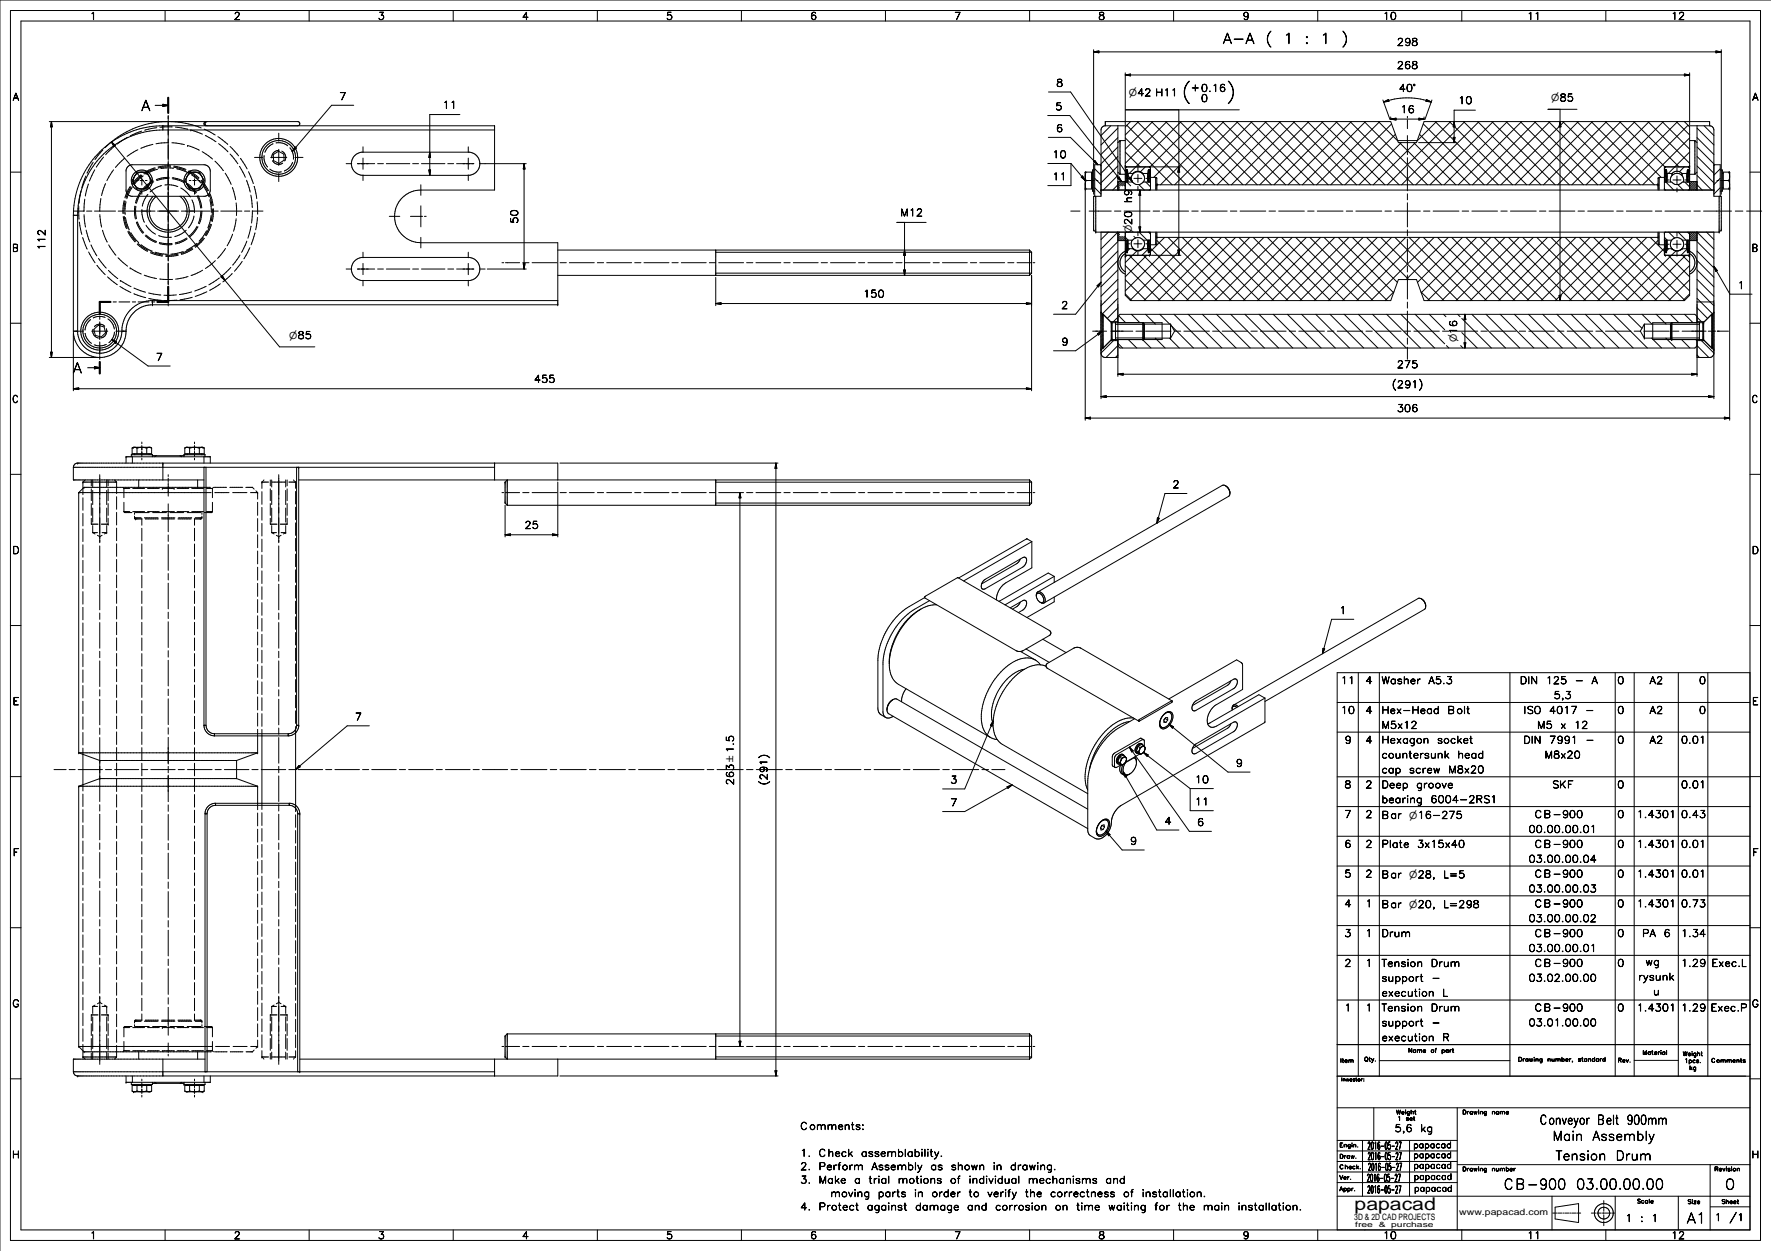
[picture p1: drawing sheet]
<svg xmlns="http://www.w3.org/2000/svg" width="841mm" height="594mm" viewBox="0 0 841 594" stroke-linecap="round" stroke-linejoin="round" font-family="sans-serif">
<g fill="none" stroke="#000" stroke-width=".47">
<path d="M5 5h831v584h-831zM10 10h821v574h-821zM78 5v5M147 5v5M215 5v5M284 5v5M352 5v5M420 5v5M489 5v5M557 5v5M626 5v5M694 5v5"/>
<path d="M763 5v5M841 0h-841v594M519 25l3-1v1zM519 24v53M519 25h298M534 36l3-1v1zM534 35v24M534 36h268M800 35l2 1h-2zM802 35v24M815 24l2 1h-2zM817 24v62"/>
<path d="M23 58h57M24 58l1 2h-1zM24 58v112M77 60h158v30h-35a13 13 0 0 0-13 13 13 13 0 0 0 13 12h65v30M77 60v2M77 60a42 42 0 0 0-25 8M80 55v5M80 58h17M80 58l8 1 8 2M80 58a46 46 0 0 0-45 44M97 58h44l1 1-1 1M97 58v1l1 1"/>
<path d="M98 58l-1 1 1 1M168 50h-11l-18 22M218 54h-14v29M498 55h10l25 31M498 44h10l29 41M525 60v-2h135l4 10h9l3-10h136v2M525 60h10M525 60h-1l-1 2v31h-4v16M527 60l-4 4M531 60v30M535 52h54M535 59l28 29"/>
<path d="M537 58l-3 2v30M540 58l30 30M541 58l-7 6M547 58l30 30M547 58l-13 13M554 58l30 30M554 58l-20 20M560 52v69M560 58l30 30M561 58l-25 24M567 58l30 30M568 58l-22 21"/>
<path d="M574 58l30 30M574 58l-26 26M581 58l29 30M581 58l-30 30M587 58l30 30M588 58l-30 30M594 58l30 30M595 58l-30 30M601 58l30 30M601 58l-30 30M607 58l30 30M608 58l-30 30"/>
<path d="M614 58l30 30M615 58l-30 30M621 58l30 30M622 58l-30 30M628 58l30 30M628 58l-30 30M634 58l30 30M635 58l-30 30M641 58l30 30M642 58l-30 30M648 58l30 30M648 58l-30 30"/>
<path d="M655 58l9 9M655 58l-30 30M657 47l3 10M657 48l2-1 1 1zM657 48l5-1 6-1 7 1 5 1M660 57l3-1v1zM660 57h16M660 56v1M661 59l-29 29M668 55v1M668 57v4M674 56l2 1h-2z"/>
<path d="M676 59l29 29M676 56v1M677 47l3 1h-3zM680 47l-3 10M682 58l30 30M682 58l-9 9M688 58l30 30M689 58l-30 30M691 58v2h-1zM695 58l30 30M696 58l-30 30M701 52h-10v16"/>
<path d="M702 58l30 30M702 58l-30 30M708 58l31 30M709 58l-30 30M715 58l30 30M716 58l-30 30M722 58l30 30M723 58l-30 30M729 58l30 30M729 58l-30 30M735 52h14M735 58l30 30"/>
<path d="M736 58l-30 30M741 58v2h-1zM741 52v91M742 58l30 30M743 58l-30 30M749 58l30 30M750 58l-31 30M756 58l30 30M756 58l-30 30M762 58l27 26M763 58l-30 30M769 58l22 21"/>
<path d="M770 58l-30 30M776 58l21 21M776 58l-30 30M783 58l19 20M783 58l-30 30M789 58l13 13M790 58l-30 30M796 58l6 6M797 58l-30 30M800 58l2 2v30l4-3M802 59l-29 29M802 60h10"/>
<path d="M806 60v30M809 60l5 4M812 60h1l1 2v31h3v16M44 77l-3 5M49 71l-4 5M49 75l-3 4M52 68l-2 2M53 67l2 2-1 1zM53 67l1 2M54 69l-4 4M54 69l51 62M59 75l-4 4"/>
<path d="M60 65l-4 3M60 65h.1M61 79l2-1h35l1 1 1 2v10l-1 1-2 1h-35l-1-1-1-1v-10zM65 71l-5 3M67 62l-5 3M73 69l-6 1M74 80l-6 2M74 61l-5 1M75 80h.1M77 62a41 41 0 0 0-40 39v57a11 11 0 0 0 12 10 11 11 0 0 0 9-13 15 15 0 0 1 13-12h194M77 62h158M80 61v3"/>
<path d="M80 65v10M80 76v3M80 68h-6M81 79l-6 1M81 79h-6M82 68l6 1M82 60h-6M82 80h-6M82 79l6 2M83 79l5 1M83 60l6 1M89 69h.1"/>
<path d="M89 69l6 2M91 62h.1M91 62l5 2M96 72l5 4M97 61l5 3M97 64l6 3M102 77l4 4M103 65l5 4M104 68l4 4M109 73l4 5M109 70l4 4M114 79h.1"/>
<path d="M114 79l3 5M114 75l3 5M121 75h4M125 74l1 2 1 3M127 79h.1M129 75h7M129 76h.1M129 76l3 2 2-1M130 68l-3 2-1 2M130 73l2-1 3 1v3l-2 2-3-2zM131 68h3l3 1M132 63v4"/>
<path d="M132 71v8M132 71l-2 1-1 3M134 72l2 2-1 2M138 70l1 2M139 72v4M139 77l-2 3-2 1M140 75h4M140 70h1l-2 2zM164 78h3M168 74l4-2h51a6 6 0 0 1 5 6 6 6 0 0 1-6 5h-50a6 6 0 0 1-5-3 6 6 0 0 1 1-6zM170 78h8M172 70v2"/>
<path d="M172 75v5M179 78h3M183 78h12M196 78h3M200 78h11M204 72v3zM213 78h2M217 78h8M222 70v2M222 75v5M228 78h22M249 78v2h-1z"/>
<path d="M249 78v50M498 78h11M498 65h10l13 13M509 78l6 8M509 78v10h-11M519 77l2 1M519 77l1-1 1 2M519 78v8M520 76l1 2-2-1zM522 78l1 1M523 78h-3v15M531 74l-8 8"/>
<path d="M531 79l-8 8M531 70l-8 8M531 65l-8 8M531 61l-8 8M532 67h.1M532 67h2M532 67v16M532 67l-1 1M534 79h.1M534 79h1M534 72l7 7M534 65l23 23"/>
<path d="M534 80h.1M535 79l11 1M535 79l-1 1M535 79h.1M540 79v2M544 79l-2 3M546 79h.1M546 80h.1M546 80v10M547 79h14M560 79v3h-1zM663 64l-24 24"/>
<path d="M664 67h9M665 68l20 20M665 68l-20 20M668 64v9M668 75v3M668 79v12M671 68l20 20M672 68l-20 20M674 68h18M674 64l24 24M690 65h1v3zM790 80v10"/>
<path d="M790 80h.1M791 79h11v1M791 79l-1 1M791 79h.1M796 80v2M800 79l-2 3M802 79h.1M802 67h3M802 72l-10 10M802 65l-22 23M805 67h.1M805 67v16"/>
<path d="M805 67l1 1M806 74l8 8M806 79l8 8M806 70l8 8M806 65l8 8M806 61l8 8M814 78h3v15M814 78v1M5 82h5M37 98l1 6M38 91v6M40 95v5"/>
<path d="M41 84l-2 5M42 87l-1 6M45 81l-3 5M48 94h.1M48 94l-1 6M50 87l-2 6M54 81l-3 5M59 95h.1M59 95l-1 6M59 96v5M59 96h.1M60 96l-1 6"/>
<path d="M62 89l-3 5M62 89l-2 5M63 87h.1M63 89l-3 5M63 88h.1M64 84a2.5 2.5 0 0 0 0 4M64 84v3M64 84l1-2h5l1 2M64 84a4 4 0 0 1 5-2 4 4 0 0 1 3 4l-1 2M64 84h.1M64 98v6M64 88l3 2"/>
<path d="M64 88l1 2h5l1-2M65 98v6M65 96h.1M65 86h1M67 86h1M67 91l-3 5M67 83l-4 4M67 83l-4 5M67 91l-2 5M67 91h.1M67 83v1M67 85v3"/>
<path d="M67 90v2M67 99l2 7M68 84l-4 4M69 86h1M70 92l-2 6M71 88l-3 2M71 88h.1M71 84v2v2M73 93a10 10 0 0 0 0 14 10 10 0 0 0 14 0 10 10 0 0 0 0-14M73 86l-5 4M74 80l-6 3M74 93a9 9 0 0 0-1 13 9 9 0 0 0 13 0 9 9 0 0 0 0-13"/>
<path d="M75 80l-6 3M77 88l-3 1-3 2M78 88l6 1M80 80v25M80 85l-6 1M80 84l-6 1M82 85l5 2M82 84l6 2M84 80l6 2M86 89l4 5M89 84a2.5 2.5 0 0 0 0 4M89 88l2 1"/>
<path d="M89 84v3M89 84l1-2h5l1 2M89 84h.1M89 87l4 5M89 88l1 2h5l1-2M89 82h2M90 82h.1M90 81l5 4M90 86h1M91 82l3 3M91 82h3l2 2M91 82l-2 2"/>
<path d="M91 83l4 4M91 89l2 3M91 89l1 1M91 95l1 6M92 86h1M92 83v1M92 85v3M92 90v2M94 93l1 6M94 93l2 6M94 86h1M95 86l4 5"/>
<path d="M96 88l-3 2M96 86l3 5M96 88h.1M96 84h.1M96 84v2v2M96 84a2.3 2.3 0 0 1 0 4M96 88l3 5M99 92l2 6M100 92l1 6M100 95v6M101 99l-1 6M101 99v6"/>
<path d="M107 82l3 6M110 89l2 6M112 96v6M117 86l2 5M118 82l2 5M119 93l1 6M120 87h.1M121 88l1 6M122 96v6M128 80l3 2h3M132 82v4M172 83v3"/>
<path d="M200 88v5M200 98v10M204 81v2zM222 83v3M513 84h1l1 2zM515 90h.1M515 82h.1M515 82h3v8h-3M515 82v118M515 88l1 2M515 84l1 2M516 86l-1 1"/>
<path d="M516 82l-1 1M516 86h4M518 82h1M518 89h1M519 86v6M520 81h-1v10h1M520 89l3 3M520 85l3 3M520 80l3 3M520 93v17M521 86h.1M523 90h.1"/>
<path d="M523 90h291M531 85v-1l2 2zM531 82l1 1M531 86h3M531 83l-7 7M531 86v1M532 90h-1M532 89l-1 1M532 83h2M532 86l-4 4M533 86l-2 3M534 86l-2 2"/>
<path d="M534 81h.1M534 81h1M534 90h1M534 88h.1M534 87l-1 1M534 87h.1M535 86h3M535 86l-1 1M535 81h.1M535 85h2M535 81v5M535 81v5l2 2"/>
<path d="M535 81v3M535 84v1M535 81l1 1M535 81v1M535 84v2M536 82h2M536 82v4M536 85l1-1 1 2zM536 85h.1M536 85l1-1v1M536 85l2 1M537 85l1 1"/>
<path d="M538 86a3 3 0 0 1 2-4 3 3 0 0 1 3 4M538 86l1 1 2 1M538 82l2-1 3 1M538 82v1M538 85h4M540 83v4M540 89v1M541 88l2 2M541 90l1 3h-1zM541 90v20M543 82h2M543 82v1"/>
<path d="M544 86l2 3M544 85h2M545 82v4M545 84v2M545 81h.1M545 81h1M545 81v1M545 81v5M546 81h.1M546 81v5M546 81v3M546 84h-1"/>
<path d="M546 90h.1M546 86h-3l-2 2M546 86h.1M546 86v1M546 84h3M546 84h.1M549 84h.1M549 84v6M549 88h.1M549 88h238M549 87l1 1M668 92v3"/>
<path d="M668 96v12M787 88h.1M787 87v1M788 84l-1 6M788 84h2M788 84h.1M788 84v6M790 90h.1M790 81h1M790 90h1M790 84h.1M791 86h3l1 1 2 1"/>
<path d="M791 86l-1 1M791 81h.1M791 81v5M791 85h2M791 81l1 5M791 81v5l4 4M791 81v3M791 84h.1M791 81v1M791 81l1 1h2M792 84l-1 2M793 86a3 3 0 0 1 3-4 3 3 0 0 1 3 4"/>
<path d="M794 82l2-1 3 1M794 82v1M794 85h4M796 84v3M796 89v2M797 88l2 2M799 82h2M799 82v1M800 86l2 3M800 85h2M801 82v4M801 84v2"/>
<path d="M801 81h.1M801 81v1M801 81h1M802 82h-1M802 81h.1M802 81v5M802 81v3M802 86h.1M802 86h-3l-2 2M802 86v1M802 87h.1M802 83h3"/>
<path d="M802 90h.1M802 86h4M803 86l-1 1M804 86l-2 2M805 86l-3 2M805 86l-3 3M806 82l-1 1M806 88l2 2M806 83l7 7M806 89l-1 1M806 88l-2 2M806 88l-3 2"/>
<path d="M814 90h.1M815 86h1M816 93v17M817 81h1v10h-1M817 80l-3 3M817 85l-3 3M817 89l-3 3M817 86h4M817 86v6M818 82h.1M818 89h.1M821 86v4"/>
<path d="M821 82v4M821 90h.1M821 90h-3v-8h3v118M831 82h5M35 102h2M35 102v55M35 100h5M38 104h.1M38 105l1 6M39 113l2 5M40 102l1 6M41 109l2 6"/>
<path d="M41 100h3M42 120l3 5M43 116l3 5M45 100h10M47 102l1 6M49 109l2 6M52 116l3 5M56 100h3M59 103l1 6M59 103l1 5M60 103l1 6M60 103h.1"/>
<path d="M60 100h14M61 110l3 5M61 110h.1M62 110l4 5M65 105l3 6M65 116l5 3M65 105l3 5M66 116l4 3M67 116l5 3M69 112l5 3M69 107l5 4M72 120l5 1"/>
<path d="M72 119h.1M74 120l6 1M75 100h10M75 112l6 1M76 116h6M76 115h.1M76 115l6 1M80 107v13M86 100h14M87 119l-6 2M88 109l-2 2-3 1M89 113l-6 2"/>
<path d="M89 113l-6 3M91 118l-5 2M92 118l-6 3M92 103l-1 3-2 2M93 116l-5 3M94 107l-4 5M94 108l-4 5M95 100l-1 6M96 100l-1 6M97 113l-5 4M97 113l-4 4M97 113h.1"/>
<path d="M98 110l-3 5M100 106l-3 6M100 102l-1 6M100 107l-2 5M101 100h3M105 100h10M107 118l-4 5M110 111l-2 6M112 104l-1 6M116 100h3M117 115l-2 5M119 118l-3 5"/>
<path d="M119 107l-1 6M120 100l-1 6M120 100h5M121 111l-2 5M122 103l-1 6M172 120v2M185 103h5M195 103h6M200 113v5M202 103h.1M222 120v2M265 119h224"/>
<path d="M340 120h150M340 119v12M426 106h14M430 119v2h-1zM430 106v25M489 119v12M489 119l1 1M490 120h.1M490 120v10M509 100h4M517 100h11M519 109h.1"/>
<path d="M519 109l1 1M520 110h.1M520 110h296M523 118l8-8v47M523 110v33M526 110l-3 4M529 100h3M531 114h3M531 115l-8 8M531 119l-8 8M532 112l-1 1M532 111l-1 1"/>
<path d="M532 110l-1 1M532 112l-1 2M533 112l-2 2M534 100h12M534 112l-2 2M534 120h.1M534 110v30l3 3h123l4-10h9l3 10h124l2-3v-30M534 119l-2 2-1 3M534 120h1M534 114h.1M534 113l2 1M534 113l-1 1"/>
<path d="M534 114h1M535 120h.1M535 116h2M535 114v6M535 120h-1M535 110l-1 1M535 117v3M535 114v3v-1M535 119v1M536 118h2M536 118l-1 2M536 114v4"/>
<path d="M536 118l-1 1M538 114a3 3 0 0 0 1 4 3 3 0 0 0 4 0M538 118l2 1 3-1M538 118h.1M538 112l1 1M538 116h4M539 113l-1 1h-3M539 113h2l2 1h3M540 119l-6 6M540 110v2M540 114v4M540 120v1"/>
<path d="M541 108h1l-1 2zM541 110l4 4M543 118h2M543 118h.1M543 114l1 2-1 2M544 116h2M545 118v2M545 114v4M545 118l-3 3M545 114v6M545 117h1v3M545 120h.1"/>
<path d="M545 119v1M545 120h1M545 114v3M545 110l1 1M546 120h.1M546 114v6M546 110v1M546 114h.1M546 111h.1M546 116h3M546 110v11M546 118l25 25"/>
<path d="M548 100h3M549 110v6M549 113h.1M549 113h238M549 114l29 29M552 100h12M553 113l-7 6M555 113l30 30M559 119h1v2zM560 113l-26 25M561 113l30 30M566 100h3"/>
<path d="M567 113l-30 30M568 113l30 30M571 100h12M573 113l-30 30M575 113l30 30M580 113l-30 30M582 113l30 30M584 100h3M587 113l-30 30M588 113l30 30M589 100h12M593 113l-30 30"/>
<path d="M595 113l30 30M600 113l-30 30M602 113l30 30M603 100h3M607 113l-30 30M607 100h12M609 113l30 30M614 113l-30 30M615 113l30 30M620 113l-30 30M621 100h3M622 113l30 30"/>
<path d="M626 100h12M627 113l-30 30M629 113l30 30M634 113l-30 30M636 113l26 26M639 100h3M641 113l-30 30M642 113l22 21M644 100h12M647 113l-30 30M649 113l20 20M654 113l-30 30"/>
<path d="M656 113l30 30M658 100h3M661 113l-30 30M662 100h12M662 113l30 30M668 113l-30 30M668 109v3M668 113v12M669 113l30 30M674 113l-30 30M676 113l30 30M676 100h3"/>
<path d="M681 100h12M681 113l-30 30M683 113l30 30M688 113l-20 20M689 113l30 30M694 100h3M695 113l-22 21M696 113l30 30M699 100h12M701 113l-26 26M703 113l30 30M708 113l-30 30"/>
<path d="M710 113l30 30M713 100h3M715 113l-30 30M716 113l30 30M717 100h13M721 113l-30 30M723 113l30 30M728 113l-30 30M730 113l30 30M731 100h3M735 113l-30 30M736 100h12"/>
<path d="M737 113l30 30M742 113l-30 30M743 113l30 30M748 113l-30 30M749 100h3M750 113l30 30M754 100h12M755 113l-30 30M757 113l30 30M762 113l-30 30M763 113l30 30M768 100h3"/>
<path d="M769 113l-30 30M770 113l30 30M772 100h13M775 113l-30 30M777 113l25 25M782 113l-30 30M784 113l6 6M786 100h3M787 113h.1M787 116h.1M787 110v6M787 114l-28 29"/>
<path d="M787 116h1M788 116h.1M788 116h2M788 110v6M790 111h.1M790 110v11M790 114h.1M790 120h1M790 118l-24 25M790 113l2 1M790 114h1M791 114h3"/>
<path d="M791 120h.1M791 114v6M791 100h12M791 116h2M791 120h-1M791 110l-1 1M791 114l1 3M791 119v1M792 118l-1 2M792 114v4M792 117h-1v3M792 118h2"/>
<path d="M792 110l3 3M792 118v1M794 114l-1 2 1 2M794 118h.1M794 118l3 1M794 116h4M795 113a3 3 0 0 1 4 1 3 3 0 0 1-1 5M795 113l-1 1M796 119l-24 24M796 110v2M796 114v4M796 120v2"/>
<path d="M797 110l4 4M798 119h-1M798 119h.1M799 118h.1M799 118h2M799 118l-1 1M799 114h3M800 116h2M801 118v2M801 114v4M801 118l-3 3M801 120h.1"/>
<path d="M801 119v1M801 110l1 1M801 120h1M801 114v3M802 118h-1M802 120h.1M802 117v3M802 114v6M802 110h.1M802 114h.1M802 119l3 3 1 2M802 114h4"/>
<path d="M803 110h-1M804 110l-2 2M804 100h3M805 110l-3 3M806 110l-4 4M806 115l8 8M806 119l8 8M806 114h-1M806 113l-2 1M806 112l-3 2M806 111l-3 3M809 100h13"/>
<path d="M810 110l4 4M814 118l-8-8v47M814 110v33M816 110h.1M817 109h.1M817 109l-1 1M824 100h4M829 100h8M46 126l4 4M47 123l3 4M51 131l5 4M51 128l5 4"/>
<path d="M56 122l5 4M57 136l5 3M57 133h.1M57 133l5 3M62 127h.1M62 127l5 3M64 139l5 2M64 137l5 2M68 131l6 1M71 139l5 1M71 120l6 2M76 133h6"/>
<path d="M77 121h.1M80 121v3M80 125v10M80 136v3M85 121h-6M85 121l-6 1M89 131l-6 2M91 139l-6 1M96 128l-5 3M98 136l-6 2M98 139l-5 2M102 124l-4 4"/>
<path d="M104 132l-5 3M105 135l-5 3M105 131h1l1 2zM105 131l2 2M107 133l26 32h17M110 127l-5 4M110 130l-4 4M111 126h.1M114 121l-3 5M115 124l-4 5M164 128h3M168 124l4-2h51a6 6 0 0 1 5 6 6 6 0 0 1-5 5h-51a5 5 0 0 1-4-9z"/>
<path d="M170 128h8M172 125v5M172 133v3M179 128h3M183 128h12M196 128h3M200 128h11M213 128h2M217 128h8M222 125v5M222 133v3M228 128h2"/>
<path d="M231 128h19M238 125h1M240 125h7M248 125h3M248 125h1v3zM253 125h11M265 131h224M266 125h3M270 125h12M284 125h3M288 125h12M301 125h3"/>
<path d="M306 125h12M319 125h3M324 125h11M337 125h3M340 130h150M340 132v13M341 125h12M355 125h3M359 125h12M372 125h3M377 125h12M390 125h3"/>
<path d="M394 125h12M408 125h3M412 125h12M425 125h3M429 128h1v3zM430 125h12M443 125h3M448 125h11M461 125h3M465 125h12M479 125h2M483 125h7"/>
<path d="M490 131v55M490 130l-1 1M491 125h.1M521 136l2-2-1 2zM523 134l-12 15h-11M531 125a6 6 0 0 0 3 5M531 124l-8 8M531 128l-8 8M531 137l-8 8M531 133l-8 8M534 122h.1M534 120a5 5 0 0 0 0 9"/>
<path d="M534 121h1M534 140l4 3M534 133l10 10M534 126l17 17M535 121h11M535 121h.1M535 121l-1 1M536 121l22 22M543 121l21 22M545 121l-11 10M546 121h.1M547 121h14"/>
<path d="M662 139l-4 4M668 126v3M668 131v11M675 139l4 4M790 121h.1M790 121h1M791 121h.1M792 121l10 10M799 121l3 4M800 121l-21 22M802 121h.1M802 121v1"/>
<path d="M802 122h.1M802 121h-11M802 120a5 5 0 0 1 0 9M802 140l-3 3M802 133l-10 10M802 126l-16 17M806 125l-1 3-3 2M806 128l8 8M806 137l8 8M806 133l8 8M806 124l8 8M814 126l2 2-1 1z"/>
<path d="M814 126l8 14h10M5 154h5M35 157h5M35 158v28M35 157v1M40 158l1 3 2 2M43 152l-2 2-1 3M44 157h7M44 156l1 3 2 2M45 156l2-2 2 1 1 3-2 2-3-1zM47 146v4M47 153v8"/>
<path d="M50 155l-3-1-2 1M50 151l-3-1-3 1M50 156v3l-2 1M51 151l2 2 1 3M54 156h.1M54 158v3l-2 2M55 157h5M60 157a13 13 0 0 1-12 13 13 13 0 0 1-13-12M71 142l6 1M72 145h.1M72 143v2M72 145a13 13 0 0 0-12 12"/>
<path d="M72 145h193M80 140v5M84 140h-6M84 143h-6M91 141l-6 1M265 145h.1M340 144h2v1zM340 144h150M487 144h3l-3 1zM519 157h7M521 158l2-1-1 2zM523 143v46"/>
<path d="M523 148l5 5M523 157l-2 1 1 1 1-2-12 10h-11M523 149h.1M523 149h1M523 149v16h1v-16M524 149h.1M527 153h4M528 157h10M528 153h.1M528 153v8M528 153h24v8h-24M530 154h13"/>
<path d="M530 153v8M531 150l1-1h273l1 1M531 157v22M531 151l-2 2M531 146l-5 5M531 142l-7 7M531 150l4 3M537 149l4 4M539 157h3M543 154h.1M543 154h13M543 154v-1v8"/>
<path d="M543 154v7M544 157h12M544 149l5 5M551 149l4 5M556 154l2 3-2 4M556 154v7M556 155l11 10M558 149l16 16M558 157h3M562 157h12M564 149l16 16M571 149l16 16"/>
<path d="M576 157h3M578 149l16 16M580 157h13M584 149l16 16M591 149l16 16M594 157h3M598 149l16 16M599 157h12M605 149l16 16M611 149l16 16M612 157h3M617 157h12"/>
<path d="M618 149l16 16M625 149l16 16M630 157h3M632 149l16 16M635 157h12M638 149l16 16M645 149l16 16M649 157h3M652 149l16 16M653 157h12M659 149l16 16M665 149l16 16"/>
<path d="M667 157h3M668 143v3M668 148v11M671 157h13M672 149l14 14M679 149l7 8M685 157h3M686 149l1 1M690 157h12M692 149l1 1M694 158l8 7M694 151l14 14"/>
<path d="M696 149v3h-1zM696 149v16M699 149l16 16M703 157h3M706 149l16 16M708 157h12M712 149l16 16M719 149l16 16M721 157h3M726 149l16 16M726 157h12M733 149l16 16"/>
<path d="M739 149l16 16M740 157h3M740 140h1v3zM744 157h12M746 149l16 16M753 149l16 16M758 157h3M760 149l16 16M762 157h13M766 149l16 16M773 149l7 7M776 157h3"/>
<path d="M780 149l4 5M781 157h12M781 154h12M781 154l-2 3 2 4M781 154v7M787 149l4 5M793 149l4 4M793 154h.1M793 154v7M793 154l1-1v8M794 154h13M794 157h3"/>
<path d="M799 157h11M800 149l4 4M806 143h8v46M806 157v22M806 142l7 7M806 151l2 2M806 146l5 5M807 153v8M809 153v8M809 153h-24v8h24M809 153h.1M811 157h4"/>
<path d="M813 149h.1M813 149v16M813 149l-4 4M814 148l-5 5h-3M816 157h5M831 154h5M23 170h23M24 167h1l-1 3zM47 165v4M50 164h-2h-3M50 164h.1M53 161l2 1v1z"/>
<path d="M53 161l17 13h11M523 168v1l2 1h6M525 170l6-6 1 1h273l1-1 5 6M527 162h4M528 161h.1M528 161l-5 5M529 162l-6 6M530 161h.1M530 160h13M531 178l2-1v1zM531 169l-1 1M531 163l2 2"/>
<path d="M531 178h275M536 161l4 4M543 161l4 4M543 161h.1M543 161h13M549 161l4 4M555 161l5 4M556 161h.1M668 161v2M668 165v6M687 164l1 1M694 164l1 1"/>
<path d="M695 163h1v2zM781 161h.1M781 161h12M784 161l5 4M791 161l5 4M793 161h.1M793 161h1M794 161h.1M794 160h13M799 161l4 4M803 177l3 1h-3zM805 161l1 1h3l5 4"/>
<path d="M806 169l1 1M807 161h.1M808 162l6 6M809 161h.1M809 161l4 4M814 168l-1 1-1 1h-6M35 185l2-1v1zM35 185h455M487 184l3 1h-3zM515 199l3-1v1zM515 199h306M523 188h2v1z"/>
<path d="M523 188h291M811 188h3l-3 1zM819 198l2 1h-2zM37 220h.1M60 217h.1M60 217v3M60 217h40v3M62 217v-1h10v1M63 213v2h9v-2M63 217v3M63 213h.1M63 212h.1"/>
<path d="M63 212l9 1M63 212v1M64 212l-1 1M64 215v1M64 212l1 1M65 213h.1M65 213v2M67 212l-2 1M67 210v1M67 212v2M67 214v3M67 218h.1"/>
<path d="M68 212l2 1M70 213v2M71 212l-1 1M71 215v1M71 212l1 1M72 216h15M74 216l-1 1M77 220h.1M77 220v8M86 216v1M87 216h.1M87 216h10v1"/>
<path d="M87 216v1M88 213v2h9v-2M89 212l-1 1M89 215v1M89 212l1 1M90 213v2M92 212l-2 1M92 210v1M92 212v2M92 214v3M92 218h.1M93 212l2 1"/>
<path d="M95 213v2M95 213h.1M96 212l-1 1M96 215v1M96 212l1 1M96 212h.1M96 212l-8 1M97 217v3M235 220h.1M235 220v8M266 220h103M368 220l1 2h-1z"/>
<path d="M368 220v291M5 225h5M35 222v6h62M35 222v-1l1-1h229v8M35 222h200M37 234h.1M37 234v124M37 234h63M39 229h.1M39 229v6M39 236v6M39 229h16"/>
<path d="M40 231h.1M40 231h60M40 231l-3 3M40 228l-1 1M43 228v3M43 232v6M43 239v6M44 228v3M44 233v7M47 225v33M51 228v3M51 233v7"/>
<path d="M51 232v6M51 239v6M54 228l1 1M55 229v5M55 236v6M58 231l1 1M59 232h.1M59 232v4M59 239v4M59 232h3M63 232h6M66 228v3"/>
<path d="M70 232h6M77 232h.1M77 232h6M80 225v1M80 227v2M80 229v7M80 239v6M83 232h.1M84 232h6M91 232h6M94 228v3M97 222v122"/>
<path d="M98 222v122M98 232h3M101 232v4M101 239v4M101 232h.1M102 234h7M108 231l-7 1M109 231h6M110 234h7M117 231h3l1 1M119 234h3M122 233v1"/>
<path d="M122 234h.1M122 234v3M122 239v6M124 229h.1M124 229v3M124 233v6M124 229h4M125 229h-1M125 228h.1M128 228v3M128 232v6M128 239v6"/>
<path d="M129 228v3M129 233v7M129 229h7M132 225v33M136 228v3M136 233v7M136 232v6M136 239v6M137 229h3M139 228h1M140 229h.1M140 229v3"/>
<path d="M140 233v6M141 222v123l-2 2-2 1M142 222h.1M142 222v123l-1 3-3 1h-1M142 228h347M238 234h1M240 229h.1M240 229v10l1 1M240 240v15M240 234h7M241 228h.1M241 228v12"/>
<path d="M241 228l-1 1M241 240h248M248 234h3M253 234h11M265 229v26M266 234h3M270 234h12M284 234h3M288 234h12M301 234h3M306 234h12M319 234h3"/>
<path d="M324 234h11M337 234h3M340 228h.1M340 228v12M340 229h150M340 239h150M341 234h12M351 234l1 2h-1zM351 234v263M355 234h3M359 234h12M372 234h3"/>
<path d="M377 234h12M390 234h3M394 234h12M408 234h3M412 234h12M425 234h3M430 234h12M443 234h3M448 234h11M461 234h3M465 234h12M479 234h2"/>
<path d="M483 234h7M489 228h.1M489 228v12M489 228l1 1M490 229h.1M490 229v10l-1 1M491 234h.1M564 234h-11l-4 14M582 231l1 1M583 232l-2-2-1 1-87 50M583 232h1M584 232v2"/>
<path d="M584 234h.1M584 234l-1 2-87 50M831 225h5M39 244v6M39 251v6M39 259v6M43 246v3h4M44 253h2M44 253l1 1M44 241v7M44 250v3M46 254l1 1 1-1"/>
<path d="M47 259v12M48 249h3M48 253h3M51 253h.1M51 241v7M51 250v3M51 253l-1 1M51 249h.1M51 246v3M55 243v6M55 251v6M55 258v6"/>
<path d="M59 243h3M59 243h.1M59 243h4M63 243h6M64 246h.1M64 243v1M64 245v1M64 246h3M64 246h3v3M64 243h7M67 251v6M67 258v6"/>
<path d="M69 246h6M70 243h6M72 243h7M77 246h6M77 243h.1M77 243h6M80 246v7M80 254v3M80 259v12M81 243h6M83 243h.1M84 243h6"/>
<path d="M84 246h7M85 246h6M89 243h6M91 243h6M92 246h4M92 246v3M92 251v6M92 258v6M93 246h3M96 246h.1M96 243v1M96 245v1"/>
<path d="M98 243h3M101 243h-4M101 243h.1M122 246v6M122 254v6M124 241v6M124 249v6M124 256v6M128 246v3h4M129 253h2M129 241v7M129 250v3"/>
<path d="M129 253l1 1M131 254l1 1 1-1M132 259v12M133 253h3M136 253h.1M136 241v7M136 250v3M136 253l-1 1M136 246v3h-3M140 241v6M140 248v6M140 256v6"/>
<path d="M240 254h2zM240 254h25M262 254h3h-3zM488 256h.1M488 256l-33 18M488 256l2 1M490 257v13l-14 8-2 3-1 4M490 257l-32 19M550 246l-1 2zM39 266v6M39 274v5M47 273v3"/>
<path d="M47 277v13M55 266v6M55 273v6M67 266v6M67 273v6M80 272v3M80 277v12M92 266v6M92 273v6M122 262v6M122 269v7M122 277v6"/>
<path d="M124 264v6M124 271v6M124 279v6M132 273v3M132 277v13M140 263v6M140 271v6M140 278v6M467 275l19-10a1.6 1.6 0 0 1 2 1 1.6 1.6 0 0 1-1 2l-1 1-18 11a1.7 1.7 0 0 1-2-1 1.7 1.7 0 0 1 1-3zM485 265l-2 3-17 9M501 274l-3-2-24 14M501 274l-24 13"/>
<path d="M501 274v3M5 297h5M39 281v6M39 288v6M39 296v6M47 291v3M47 296v12M55 281v6M55 288v6M55 295v6M67 281v6M67 288v6"/>
<path d="M67 296v5M80 291v3M80 295v12M92 281v6M92 288v6M92 296v5M122 285v6M122 292v7M124 286v6M124 294v6M132 291v3M132 296v12"/>
<path d="M140 285v6M140 293v6M436 290a34 34 0 0 0-14 24M436 290a29 29 0 0 0-13 31l2 2 2 2 43 25M437 289l-1 1M439 284l44 25M439 284l-7 4a31 31 0 0 0-12 14l-3 9v26l1 2 3 2M439 284h.1M439 283v1M439 283h.1M439 283l16-9 44 26v1l-1 1-13 7M441 285l-7 4a34 34 0 0 0-15 25v24l2 3"/>
<path d="M445 287l-5 1-4 2M480 289l6-4a1.7 1.7 0 0 1 2 1 1.7 1.7 0 0 1-1 2l-3 3M485 286l-2 2-2 1M492 282l1 3 1 1M492 282a1.8 1.8 0 0 1 2-1 1.8 1.8 0 0 1 2 2v1a1.5 1.5 0 0 1 0 2 1.5 1.5 0 0 1-2 0M492 282v1M492 282a2.6 2.6 0 0 1 3 1 2.6 2.6 0 0 1 0 3h-1M501 284v2l-13 7M643 294h-11l-4 16M676 285h.1M676 285l-2-1-88 51M676 285v1"/>
<path d="M676 286l1 2M676 286l1 1-1 2-75 44M831 297h5M39 303v6M39 311v6M39 318v6M47 309v3M47 314v12M55 303v6M55 310v6M55 318v6M67 303v6"/>
<path d="M67 310v6M67 318v6M80 309v3M80 314v12M92 303v6M92 310v6M92 318v6M122 300v6M122 308v6M122 316v6M124 301v6M124 309v6"/>
<path d="M124 316v6M132 309v3M132 314v12M140 300v6M140 308v6M140 315v6M483 309h.1M483 309h2M485 309l7 4M486 318a31 31 0 0 0-14 31l2 2M486 318a20 20 0 0 0-13 12 20 20 0 0 0-2 12l1 2M487 308l11 7"/>
<path d="M492 313a14 14 0 0 0-16 5 29 29 0 0 0-9 28l1 2 2 2M492 313l2 3M495 304l11 6M497 316h-5l-6 2M497 317h.1M497 315v2M497 317l44 25M497 315h.1M510 308l-13 7M510 308h.1M510 308h3l44 25M590 315l-3-2-32 19"/>
<path d="M590 315h.1M590 315v12l-12 8a8 8 0 0 0-4 10h2h2l23-13M628 308h1l-1 2zM645 319v192M655 319v192M717 319v192M767 319v192M776 319v192M797 319v192M811 319v192M831 319h-196v265M39 326v5"/>
<path d="M39 333v6M47 328v3M47 332v12M55 325v6M55 333v6M67 325v6M67 333v6M80 327v3M80 332v12M92 325v6M92 333v6M122 323v6"/>
<path d="M122 331v6M122 339v6M124 324v6M124 331v6M124 339v6M132 328v3M132 332v12M140 323v6M140 330v6M140 338v6M421 336v2l1 1 95 54M421 336v1"/>
<path d="M422 335l-1 1M423 333l-1 2M424 332l-1 1M424 332l-2 3M424 332h2l91 52M424 332h.1M430 327l-1 3-1 3M552 340v1M553 339a2.2 2.2 0 0 1 3 0 2.2 2.2 0 0 1 0 3l-2 3a1.9 1.9 0 0 1-2 1 1.9 1.9 0 0 1-1-2M554 338a2.3 2.3 0 0 1 3 1 2.3 2.3 0 0 1 0 3l-2 3a2.5 2.5 0 0 1-4 1 2.5 2.5 0 0 1 0-4M554 338l-2 2M554 338h.1"/>
<path d="M556 334l-15 8M556 334h.1M557 333l-16 9M557 333h.1M557 333l-1 1M567 334l19-12 1 1 1 1-2 3-19 11-1-1zM585 323l-2 3-17 9M585 336v1M586 335l2 1M586 335l-1 1M587 336l-1-1-1 1M601 332v11l-69 40-2 2-2 4a11 11 0 0 1-2 7l-3 2h-2l-3-1-1-2v-24a33 33 0 0 1 15-25l7-5"/>
<path d="M601 332l-3-2-25 14M635 334h196M37 358h.1M37 358h85M37 358l10 3M39 340v6M39 348v6M39 355v21M47 346v3M47 350v31M55 340v6M55 348v6"/>
<path d="M55 355v6M67 340v6M67 348v6M67 355v6M80 346v3M80 350v13M92 340v6M92 348v6M92 355v6M97 344h1M97 344l1 4 2 1h2M98 344l1 3 3 1"/>
<path d="M102 348v1M102 348h35M102 349h35M122 358h.1M122 346v12M122 358l-10 3M124 346v38M132 346v3M132 350v12M137 348v1M140 345v40M141 344h1"/>
<path d="M142 344h.1M175 345h-10l-25 20 2-1h1l-2 1M424 340l-2 1h-1M470 350l4 1M472 342l-1 3h-1zM472 342l-14 33h-10M474 351l2 2 41 24M532 360h1M532 360l-1 2M533 360h.1M534 358a2.9 2.9 0 0 0-3 5M534 360h1"/>
<path d="M534 360h-1M534 358h-2l-1 2-1 2 1 1M534 358v1M534 360h.1M534 359l1 1M534 359v1M534 359h-1l-1 1M535 360h.1M536 355l2 2h-1zM536 355l29 40h10M537 343a28 28 0 0 0-19 20l-1 2M538 341a22 22 0 0 0-18 13 24 24 0 0 0-3 21"/>
<path d="M539 360l-5 2M539 360l1 1M539 360h.1M539 359l1 3M539 357h.1M539 357l1 1M540 357l1 1M540 357h1M540 358h.1M540 358h1M540 355v1M540 354l1 1"/>
<path d="M540 354v3M541 357v1M541 342h.1M541 356v1M541 358h.1M541 356v2M541 358l-7 4M541 356h.1M541 358h1M541 355v1M541 355h.1M542 358h-1"/>
<path d="M542 355h-1M542 358h.1M542 355h.1M542 353a2.8 2.8 0 0 0-3 4M542 353l1 1M542 353a3 3 0 0 0-2 5M543 354l-1 1M543 354v1M543 357l-1 1M543 357l2 2zM543 357h.1M543 354h.1"/>
<path d="M543 354h-1h-2M543 357l22 17M543 351v3M543 351l-13 7-1 2 1 4M543 351h-2l-12 7-1 1v5M543 355h1M544 355h.1M544 356l-1 1M544 355v1M551 344h.1M551 343v1M551 344v1"/>
<path d="M551 342v1M552 341l-1 1M553 342v1h1M553 343h1M553 341l2 1M553 341h.1M555 342l-1-1-1 1M555 342l-1 1M555 344l2 1v1zM555 344l28 23h11M567 354l19-11a1.6 1.6 0 0 1 2 1 1.6 1.6 0 0 1-1 2l-1 2-19 10a1.7 1.7 0 0 1-1-1 1.7 1.7 0 0 1 1-2zM585 344l-2 2-17 9"/>
<path d="M635 348h196M5 369h5M26 365h5M33 365h3M37 365h12M37 373h.1M37 373v124M37 373h85M39 377v6M47 370h.1M47 361h.1M47 370h65"/>
<path d="M47 361h65M47 370l-10 3M50 365h3M54 365h12M55 362v6M55 370v6M55 377v6M67 365h3M67 362v6M67 370v6M67 377v6M72 365h11"/>
<path d="M80 364v3M80 368v13M85 365h3M89 365h12M92 362v6M92 370v6M92 377v6M102 365h3M107 365h11M112 361v9M112 370l10 3M120 365h3"/>
<path d="M122 373h.1M122 373v12M124 365h12M132 364v3M132 368v13M137 365h3M142 365h11M142 364h1l-3 1zM155 365h3M159 365h12M172 365h3M177 365h11"/>
<path d="M190 365h3M194 365h12M207 365h3M212 365h11M225 365h3M229 365h12M243 365h3M247 365h13M261 365h3M266 365h12M280 365h3M285 365h12"/>
<path d="M299 365h3M303 365h13M317 365h3M322 365h12M336 365h3M341 365h12M354 365h4M359 365h13M373 365h3M378 365h12M392 365h3M396 365h13"/>
<path d="M410 365h4M415 365h13M429 365h3M434 365h12M448 365h3M452 365h13M466 365h3M471 365h6M478 374l3-1-2 1zM481 373l-23 12h-10M528 364h.1M528 364h2"/>
<path d="M531 362l2 1M531 362h1M531 363h1M531 360v1M532 362v1M532 363a3 3 0 0 0 1 4 3 3 0 0 0 3 1M532 363h.1M532 363h1M532 361v1M532 361v2M532 363l-2 1M533 360l-1 1"/>
<path d="M533 363h.1M533 363v3v2M533 367l2 2h-1zM533 367l16 27h11M534 363h-1M534 362v1M534 362h.1M534 362a4 4 0 0 0 1 6h1M535 361l-1 1M535 360v1M535 361h.1M540 361l-1 3-3 4"/>
<path d="M565 374h11M565 374v11h11M836 369h-201M39 385v5M39 392v6M39 399v6M47 382v3M47 387v12M55 385v6M55 392v6M55 400v6M67 385v6"/>
<path d="M67 392v6M67 400v6M80 382v3M80 387v12M92 385v6M92 392v6M92 400v6M97 386v123M97 386h1M97 386l2-3 3-2h36l3 2 1 3M98 386v123M102 381h.1"/>
<path d="M102 381v1M102 382l-2 1-2 3M102 382h35M122 386v6M122 394v6M124 386v6M124 393v6M132 382v3M132 387v12M137 381h.1M137 382l3 1 1 3v123M137 381v1"/>
<path d="M140 387v6M140 394v6M141 386h1M142 386h.1M142 386v123M521 395h.1M521 395l1 1M521 393v2M521 392v1M522 391l-1 1M523 393l1 1M523 393v1h1"/>
<path d="M523 392h.1M523 392v1M523 392l2 1M523 392h1l1 1M524 390a2.2 2.2 0 0 1 3 0 2.2 2.2 0 0 1 0 3 4 4 0 0 1-6 4v-2v-2M524 390l-2 1M525 393l-1 1M525 389l-2 1-1 1M525 389h.1M525 389l-1 1M525 395l-2 2-2-1v-1M525 395l2 1-1 1z"/>
<path d="M525 395l8 9h10M525 389l1 2-1 4M635 397h196M635 383h196M39 407v6M39 414v6M47 400v3M47 405v12M47 419v3M55 407v6M55 415v6M67 407v6"/>
<path d="M67 415v5M80 401v3M80 405v12M80 419v3M92 407v6M92 415v5M122 401v7M122 409v6M122 417v6M124 401v6M124 409v6M124 416v6"/>
<path d="M132 400v3M132 405v12M132 419v3M140 402v6M140 409v6M140 417v6M635 411h196M39 422v6M39 429v6M39 437v6M47 423v12M47 437v3"/>
<path d="M55 422v6M55 429v6M55 437v6M67 422v6M67 429v6M67 437v6M80 423v13M80 437v3M92 422v6M92 429v6M92 437v6M122 425v6"/>
<path d="M122 432v6M122 440v6M124 424v6M124 431v6M124 439v6M132 423v12M132 437v3M140 424v6M140 432v6M140 439v6M635 425h196M635 440h196"/>
<path d="M5 441h5M39 444v6M39 451v6M39 459v6M47 441v12M47 455v3M47 459v13M55 444v6M55 452v6M55 459v6M67 444v6M67 452v6"/>
<path d="M67 459v6M80 442v12M80 455v4M92 444v6M92 452v6M92 459v6M122 448v6M122 455v7M124 446v6M124 454v6M132 441v12M132 455v3"/>
<path d="M132 459v13M140 447v6M140 454v6M635 454h196M831 441h5M39 466v6M39 474v6M44 478v3M44 478h2M45 477l-1 1M46 477l1-1 1 1M47 473v32"/>
<path d="M48 478h3M50 477l1 1M51 478h.1M51 478v3M55 467v6M55 474v6M67 467v6M67 474v6M80 460v12M80 474v3M80 478v14M92 467v6"/>
<path d="M92 474v6M122 463v6M122 471v6M122 478v7M124 461v6M124 469v6M124 476v6M129 478h2M129 478v3M130 477l-1 1M131 477l1-1 1 1M132 473v32"/>
<path d="M133 478h3M135 477l1 1M136 478h.1M136 478v3M140 462v6M140 469v6M140 477v6M635 475h196M37 497h.1M37 497h64M37 497l3 2M39 481v6"/>
<path d="M39 489v5M39 496v6M40 499h.1M40 499h60M43 486v6M43 493v6M44 483v7M44 491v7M44 500v3M47 482h-4v3M48 482h3M51 483v7"/>
<path d="M51 491v7M51 500v3M51 482h.1M51 482v3M51 486v6M51 493v6M55 482v6M55 489v6M55 496v6M59 488v4M59 495v4M59 499h3"/>
<path d="M59 499h-1M59 488h3M59 488h.1M63 487l-4 1M63 499h6M63 488h6M64 485h.1M64 487h.1M64 485h3M64 485v1M64 487h7M64 484h.1"/>
<path d="M66 499v4M67 481v3l-3 1M69 485h6M69 484h6M70 499h6M70 488h6M72 487h7M77 485h6M77 484h6M77 499h.1M77 488h.1M77 499h6"/>
<path d="M77 488h6M80 495v5M81 487h6M83 499h.1M83 488h.1M84 499h6M84 488h6M84 484h7M85 485h6M89 487h6M91 499h6M91 488h6"/>
<path d="M92 484l4 1M92 481v3M93 485h3M94 499v4M96 485h.1M96 485v1M96 487h.1M97 487l4 1M98 499h3M98 488h3M101 488h.1M101 488v4"/>
<path d="M101 495v4M101 499h.1M102 499h6M102 497h7M109 499h6M111 497h6M119 497h3M121 499h-1h-3M122 497h.1M122 486v6M122 494v3M122 497v1"/>
<path d="M124 484v6M124 491v6M124 499v3M128 486v6M128 493v6M129 483v7M129 491v7M129 500v3M132 482h-4v3M133 482h3v3M136 483v7M136 491v7"/>
<path d="M136 500v3M136 486v6M136 493v6M140 484v6M140 491v7M140 499v3M238 497h1M240 497h7M241 491h.1M241 491v12l-1-1M241 491l-1 1v10M241 491h248"/>
<path d="M248 497h3M253 497h11M266 497h3M270 497h12M284 497h3M288 497h12M301 497h3M306 497h12M319 497h3M324 497h11M337 497h3M340 491h.1"/>
<path d="M340 491v12M340 492h150M341 497h12M351 494h1l-1 3zM355 497h3M359 497h12M372 497h3M377 497h12M390 497h3M394 497h12M408 497h3M412 497h12"/>
<path d="M425 497h3M430 497h12M443 497h3M448 497h11M461 497h3M465 497h12M479 497h2M483 497h7M489 491h.1M489 491v12M489 491l1 1M490 492v10"/>
<path d="M491 497h.1M635 496h196M5 512h5M35 509h200M35 509l1 1 1 1M37 511h.1M39 502h.1M39 502h16M39 502l1 1M43 500v3M55 502l-1 1M60 514h.1"/>
<path d="M60 511v3M62 514v1h10v-1M63 518v-3h9v3M63 518h.1M63 511v3M63 518h1M63 518h8M64 515h.1M65 518h-1M65 518h.1M65 515v3M65 518h2"/>
<path d="M67 512v1M67 514v2M67 517v2M70 515v3M70 518h-2M70 518h1M71 515h.1M71 518h.1M72 518h-1M72 514h15M73 514h1M77 503v8"/>
<path d="M80 501h.1M86 514h.1M87 515h.1M87 514v1M88 518v-3h9v3M88 518h.1M88 518h8M88 518h1M89 515h.1M90 518h-1M90 515v3M90 518h2"/>
<path d="M90 518h.1M92 512v1M92 514v2M92 517v2M95 515v3M95 518h-2M95 518h1M96 515h.1M96 518h.1M97 511v3M97 518h-1M97 503h-62v6"/>
<path d="M97 514v1h-10M100 511v3h-40M124 502h.1M124 502h4M124 502h1M125 503h.1M128 500v3M129 502h7M137 502h3M140 503h-1M140 502h.1M142 509h.1"/>
<path d="M142 503h347M235 503v8M240 502h.1M265 503v8h-228M266 511h103M340 502h150M368 508h1l-1 3zM490 502h.1M490 502l-1 1M635 511h196M655 504h62M776 504h21"/>
<path d="M831 512h5M67 520v1M92 520v1M635 526h196M652 526v16M692 526v58M635 557h57M635 552h57M635 547h57M635 542h57M647 542v26M669 542v26"/>
<path d="M692 553h139M812 553v31M635 568h196M635 562h57M737 568v16M737 576h1M739 573l11-1v9l-11-2zM739 576h.1M740 576h2M742 576h1M743 576h2M745 576h1"/>
<path d="M746 576h2M749 576h.1M750 576h1M756 576h1M757 576h1M758 576h2M761 576h.1M762 570v1M762 572h.1M762 573v2M762 576h.1M762 577v2"/>
<path d="M762 580h.1M762 576h2M765 576h.1M766 576h1M767 568v16M797 568v16M812 573h19M78 584v5M147 584v5M215 584v5M284 584v5M352 584v5"/>
<path d="M420 584v5M489 584v5M557 584v5M626 584v5M694 584v5M762 581v1M763 584v5"/>
<circle cx="132" cy="75" r="8"/>
<circle cx="132" cy="75" r="9"/>
<circle cx="67" cy="86" r="5"/>
<circle cx="92" cy="86" r="5"/>
<circle cx="47" cy="157" r="9"/>
<circle cx="47" cy="157" r="8"/>
<circle cx="762" cy="576" r="2.8"/>
<circle cx="762" cy="576" r="4"/>
</g>
<g fill="none" stroke="#000" stroke-width=".51">
<path d="M74 50h6M77 50h3l-3 1zM80 46v8M80 55v1M80 58v7M80 66v2M80 69v7M80 77v2M80 80v7M80 89v1M80 91v8M80 100v1"/>
<path d="M80 102v8M80 111v1M80 114v7M80 122v2M80 125v7M80 133v2M80 136v7h-5M47 150v2M47 153v5M47 160v1M52 143h-5v6M54 143h1"/>
<path d="M57 143h5M63 143h1M66 143h5M72 143h1M42 175h5M45 174l2 1h-2zM47 162v6M47 169v2M47 172v5M635 584h196"/>
</g>
<path d="M80 46v8M80 136v7h-5M52 143h-5v6M47 172v5" fill="none" stroke="#000" stroke-width=".99"/>
<g fill="#000">
<path d="M519 25l3-1v1zM534 36l3-1v1zM800 35l2 1h-2zM815 24l2 1h-2zM77 50h3l-3 1zM657 48l2-1 1 1zM660 57l3-1v1zM674 56l2 1h-2zM677 47l3 1h-3zM24 58l1 2h-1zM53 67l2 2-1 1zM140 70h1l-2 2z"/>
<path d="M204 72v3zM520 76l1 2-2-1zM690 65h1v3zM691 58v2h-1zM741 58v2h-1zM204 81v2zM249 78v2h-1zM513 84h1l1 2zM531 85v-1l2 2zM536 85l1-1 1 2zM541 90l1 3h-1zM560 79v3h-1z"/>
<path d="M541 108h1l-1 2zM559 119h1v2zM105 131h1l1 2zM248 125h1v3zM429 128h1v3zM430 119v2h-1zM521 136l2-2-1 2zM814 126l2 2-1 1zM340 144h2v1zM487 144h3l-3 1zM521 158l2-1-1 2zM696 149v3h-1z"/>
<path d="M740 140h1v3zM24 167h1l-1 3zM45 174l2 1h-2zM53 161l2 1v1zM531 178l2-1v1zM695 163h1v2zM803 177l3 1h-3zM35 185l2-1v1zM487 184l3 1h-3zM515 199l3-1v1zM523 188h2v1zM811 188h3l-3 1z"/>
<path d="M819 198l2 1h-2zM351 234l1 2h-1zM368 220l1 2h-1zM240 254h2zM262 254h3h-3zM550 246l-1 2zM628 308h1l-1 2zM472 342l-1 3h-1zM536 355l2 2h-1zM543 357l2 2zM555 344l2 1v1zM142 364h1l-3 1z"/>
<path d="M478 374l3-1-2 1zM533 367l2 2h-1zM525 395l2 1-1 1zM351 494h1l-1 3zM368 508h1l-1 3z"/>
</g>
<g font-size="9.5">
<text x="561" y="47">(</text>
<text x="582" y="47">)</text>
</g>
<text font-size="8.4" x="643" y="574">papacad</text>
<g font-size="6.8">
<text x="581" y="21">A-A</text>
<text x="601" y="21">(</text>
<text x="609" y="21">1</text>
<text x="619" y="21">:</text>
<text x="627" y="21">1</text>
<text x="637" y="21">)</text>
<text x="67" y="53">A</text>
<text x="35" y="177">A</text>
<text x="714" y="565">CB-900</text>
<text x="748" y="565">03.00.00.00</text>
<text x="819" y="565">0</text>
<text x="801" y="581">A1</text>
</g>
<g font-size="6.1">
<text x="731" y="534">Conveyor Belt 900mm</text>
<text x="737" y="542">Main</text>
<text x="756" y="542">Assembly</text>
<text x="739" y="551">Tension</text>
<text x="767" y="551">Drum</text>
</g>
<g font-size="4.8">
<text x="43" y="9">1</text>
<text x="111" y="9">2</text>
<text x="179" y="9">3</text>
<text x="248" y="9">4</text>
<text x="316" y="9">5</text>
<text x="385" y="9">6</text>
<text x="453" y="9">7</text>
<text x="522" y="9">8</text>
<text x="590" y="9">9</text>
<text x="657" y="9">10</text>
<text x="725" y="9">11</text>
<text x="794" y="9">12</text>
<text x="663" y="22">298</text>
<text x="663" y="33">268</text>
<text x="502" y="41">8</text>
<text x="6" y="48">A</text>
<text x="161" y="47">7</text>
<text x="565" y="43">+0.16</text>
<text x="664" y="44">40°</text>
<text x="832" y="48">A</text>
<text x="210" y="52">11</text>
<text x="501" y="52">5</text>
<text x="570" y="48">0</text>
<text x="665" y="54">16</text>
<text x="692" y="49">10</text>
<text x="501" y="63">6</text>
<text x="500" y="75">10</text>
<text x="500" y="86">11</text>
<text x="537" y="96" transform="rotate(-90 537 96)">h9</text>
<text x="246" y="106" transform="rotate(-90 246 106)">50</text>
<text x="427" y="103">M12</text>
<text x="6" y="119">B</text>
<text x="21" y="119" transform="rotate(-90 21 119)">112</text>
<text x="832" y="119">B</text>
<text x="825" y="137">1</text>
<text x="410" y="141">150</text>
<text x="504" y="147">2</text>
<text x="504" y="164">9</text>
<text x="74" y="171">7</text>
<text x="663" y="175">275</text>
<text x="254" y="182">455</text>
<text x="661" y="184">(291)</text>
<text x="6" y="191">C</text>
<text x="832" y="191">C</text>
<text x="663" y="196">306</text>
<text x="557" y="232">2</text>
<text x="249" y="251">25</text>
<text x="6" y="263">D</text>
<text x="832" y="263">D</text>
<text x="636" y="292">1</text>
<text x="637" y="325">11</text>
<text x="648" y="325">4</text>
<text x="656" y="325">Washer</text>
<text x="678" y="325">A5.3</text>
<text x="722" y="325">DIN</text>
<text x="734" y="325">125</text>
<text x="748" y="325">-</text>
<text x="756" y="325">A</text>
<text x="768" y="325">0</text>
<text x="783" y="325">A2</text>
<text x="807" y="325">0</text>
<text x="6" y="335">E</text>
<text x="738" y="332">5,3</text>
<text x="832" y="335">E</text>
<text x="637" y="339">10</text>
<text x="648" y="339">4</text>
<text x="656" y="339">Hex-Head</text>
<text x="687" y="339">Bolt</text>
<text x="723" y="339">ISO</text>
<text x="736" y="339">4017</text>
<text x="753" y="339">-</text>
<text x="768" y="339">0</text>
<text x="783" y="339">A2</text>
<text x="807" y="339">0</text>
<text x="168" y="342">7</text>
<text x="656" y="346">M5x12</text>
<text x="730" y="346">M5</text>
<text x="741" y="346">x</text>
<text x="747" y="346">12</text>
<text x="638" y="353">9</text>
<text x="648" y="353">4</text>
<text x="656" y="353">Hexagon</text>
<text x="682" y="353">socket</text>
<text x="723" y="353">DIN</text>
<text x="736" y="353">7991</text>
<text x="753" y="353">-</text>
<text x="768" y="353">0</text>
<text x="783" y="353">A2</text>
<text x="798" y="353">0.01</text>
<text x="587" y="364">9</text>
<text x="656" y="360">countersunk</text>
<text x="692" y="360">head</text>
<text x="733" y="360">M8x20</text>
<text x="567" y="372">10</text>
<text x="656" y="367">cap</text>
<text x="669" y="367">screw</text>
<text x="688" y="367">M8x20</text>
<text x="348" y="373" transform="rotate(-90 348 373)">263 ±1.5</text>
<text x="364" y="373" transform="rotate(-90 364 373)">(291)</text>
<text x="451" y="372">3</text>
<text x="638" y="374">8</text>
<text x="648" y="374">2</text>
<text x="656" y="374">Deep</text>
<text x="673" y="374">groove</text>
<text x="737" y="374">SKF</text>
<text x="768" y="374">0</text>
<text x="798" y="374">0.01</text>
<text x="451" y="383">7</text>
<text x="567" y="382">11</text>
<text x="656" y="381">bearing</text>
<text x="679" y="381">6004-2RS1</text>
<text x="638" y="388">7</text>
<text x="648" y="388">2</text>
<text x="656" y="389">Bar</text>
<text x="729" y="388">CB-900</text>
<text x="768" y="388">0</text>
<text x="777" y="388">1.4301</text>
<text x="798" y="388">0.43</text>
<text x="553" y="392">4</text>
<text x="568" y="392">6</text>
<text x="726" y="395">00.00.00.01</text>
<text x="536" y="401">9</text>
<text x="6" y="406">F</text>
<text x="638" y="403">6</text>
<text x="648" y="403">2</text>
<text x="656" y="403">Plate</text>
<text x="673" y="403">3x15x40</text>
<text x="729" y="403">CB-900</text>
<text x="768" y="403">0</text>
<text x="777" y="403">1.4301</text>
<text x="798" y="403">0.01</text>
<text x="832" y="406">F</text>
<text x="726" y="410">03.00.00.04</text>
<text x="638" y="417">5</text>
<text x="648" y="417">2</text>
<text x="656" y="417">Bar</text>
<text x="685" y="417">L=5</text>
<text x="729" y="417">CB-900</text>
<text x="768" y="417">0</text>
<text x="777" y="417">1.4301</text>
<text x="798" y="417">0.01</text>
<text x="726" y="424">03.00.00.03</text>
<text x="638" y="431">4</text>
<text x="648" y="431">1</text>
<text x="656" y="431">Bar</text>
<text x="685" y="431">L=298</text>
<text x="729" y="431">CB-900</text>
<text x="768" y="431">0</text>
<text x="777" y="431">1.4301</text>
<text x="798" y="431">0.73</text>
<text x="726" y="438">03.00.00.02</text>
<text x="638" y="445">3</text>
<text x="648" y="445">1</text>
<text x="656" y="445">Drum</text>
<text x="729" y="445">CB-900</text>
<text x="768" y="445">0</text>
<text x="780" y="445">PA</text>
<text x="790" y="445">6</text>
<text x="798" y="445">1.34</text>
<text x="726" y="452">03.00.00.01</text>
<text x="638" y="459">2</text>
<text x="648" y="459">1</text>
<text x="656" y="459">Tension</text>
<text x="679" y="459">Drum</text>
<text x="729" y="459">CB-900</text>
<text x="768" y="459">0</text>
<text x="781" y="458">wg</text>
<text x="798" y="459">1.29</text>
<text x="813" y="459">Exec.L</text>
<text x="656" y="466">support</text>
<text x="680" y="466">-</text>
<text x="726" y="466">03.02.00.00</text>
<text x="778" y="466">rysunk</text>
<text x="656" y="473">execution</text>
<text x="685" y="473">L</text>
<text x="785" y="473">u</text>
<text x="6" y="478">G</text>
<text x="832" y="478">G</text>
<text x="638" y="480">1</text>
<text x="648" y="480">1</text>
<text x="656" y="480">Tension</text>
<text x="679" y="480">Drum</text>
<text x="729" y="480">CB-900</text>
<text x="768" y="480">0</text>
<text x="777" y="480">1.4301</text>
<text x="798" y="480">1.29</text>
<text x="812" y="480">Exec.P</text>
<text x="656" y="487">support</text>
<text x="680" y="487">-</text>
<text x="726" y="487">03.01.00.00</text>
<text x="656" y="494">execution</text>
<text x="685" y="494">R</text>
<text x="380" y="536">Comments:</text>
<text x="662" y="538">5,6</text>
<text x="674" y="538">kg</text>
<text x="649" y="546">2016-05-27</text>
<text x="6" y="550">H</text>
<text x="380" y="549">1.</text>
<text x="389" y="549">Check</text>
<text x="409" y="549">assemblability.</text>
<text x="649" y="551">2016-05-27</text>
<text x="832" y="550">H</text>
<text x="380" y="556">2.</text>
<text x="389" y="556">Perform</text>
<text x="414" y="556">Assembly</text>
<text x="442" y="556">as</text>
<text x="451" y="556">shown</text>
<text x="471" y="556">in</text>
<text x="480" y="556">drawing.</text>
<text x="650" y="556">2016-05-27</text>
<text x="380" y="562">3.</text>
<text x="389" y="562">Make</text>
<text x="406" y="562">a</text>
<text x="412" y="562">trial</text>
<text x="426" y="562">motions</text>
<text x="451" y="562">of</text>
<text x="460" y="562">individual</text>
<text x="488" y="562">mechanisms</text>
<text x="525" y="562">and</text>
<text x="649" y="561">2016-05-27</text>
<text x="394" y="568">moving</text>
<text x="417" y="568">parts</text>
<text x="434" y="568">in</text>
<text x="442" y="568">order</text>
<text x="460" y="568">to</text>
<text x="469" y="568">verify</text>
<text x="487" y="568">the</text>
<text x="499" y="568">correctness</text>
<text x="533" y="568">of</text>
<text x="542" y="568">installation.</text>
<text x="649" y="567">2016-05-27</text>
<text x="380" y="575">4.</text>
<text x="389" y="575">Protect</text>
<text x="412" y="575">against</text>
<text x="435" y="575">damage</text>
<text x="459" y="575">and</text>
<text x="473" y="575">corrosion</text>
<text x="501" y="575">on</text>
<text x="511" y="575">time</text>
<text x="526" y="575">waiting</text>
<text x="548" y="575">for</text>
<text x="559" y="575">the</text>
<text x="571" y="575">main</text>
<text x="588" y="575">installation.</text>
<text x="772" y="580">1</text>
<text x="779" y="580">:</text>
<text x="784" y="580">1</text>
<text x="814" y="580">1</text>
<text x="821" y="580">/1</text>
<text x="43" y="588">1</text>
<text x="111" y="588">2</text>
<text x="179" y="588">3</text>
<text x="248" y="588">4</text>
<text x="316" y="588">5</text>
<text x="385" y="588">6</text>
<text x="453" y="588">7</text>
<text x="522" y="588">8</text>
<text x="590" y="588">9</text>
<text x="657" y="588">10</text>
<text x="725" y="588">11</text>
<text x="794" y="588">12</text>
</g>
<g font-size="4.6">
<text x="536" y="46">⌀42 H11</text>
<text x="737" y="48">⌀85</text>
<text x="537" y="111" transform="rotate(-90 537 111)">⌀20</text>
<text x="137" y="161">⌀85</text>
<text x="692" y="163" transform="rotate(-90 692 163)">⌀16</text>
<text x="669" y="389">⌀16-275</text>
<text x="669" y="417">⌀28,</text>
<text x="669" y="431">⌀20,</text>
</g>
<g font-size="4.2">
<text x="643" y="580">3D &amp; 2D CAD PROJECTS</text>
<text x="693" y="577">www.papacad.com</text>
</g>
<g font-size="4.1">
<text x="671" y="545">papacad</text>
<text x="671" y="550">papacad</text>
<text x="671" y="555">papacad</text>
<text x="671" y="560">papacad</text>
<text x="671" y="566">papacad</text>
</g>
<g font-size="3.5">
<text x="644" y="583">free</text>
<text x="655" y="583">&amp;</text>
<text x="661" y="583">purchase</text>
</g>
<g font-size="2.7">
<text x="648" y="504">Qty.</text>
<text x="669" y="500">Name</text>
<text x="679" y="500">of</text>
<text x="684" y="500">part</text>
<text x="780" y="501">Material</text>
<text x="799" y="501">Weight</text>
<text x="636" y="505">Item</text>
<text x="721" y="504">Drawing</text>
<text x="735" y="504">number,</text>
<text x="749" y="504">standard</text>
<text x="768" y="504">Rev.</text>
<text x="800" y="505">1pcs.</text>
<text x="802" y="508">kg</text>
<text x="813" y="505">Comments</text>
<text x="663" y="529">Weight</text>
<text x="664" y="532">1</text>
<text x="668" y="532">set</text>
<text x="694" y="529">Drawing</text>
<text x="708" y="529">name</text>
<text x="636" y="545">Engin.</text>
<text x="636" y="550">Draw.</text>
<text x="636" y="555">Check.</text>
<text x="694" y="556">Drawing</text>
<text x="708" y="556">number</text>
<text x="814" y="556">Revision</text>
<text x="636" y="560">Ver.</text>
<text x="636" y="566">Appr.</text>
<text x="777" y="571">Scale</text>
<text x="801" y="572">Size</text>
<text x="817" y="572">Sheet</text>
</g>
<text font-size="2.2" x="637" y="513">Inwestor:</text>
</svg>
